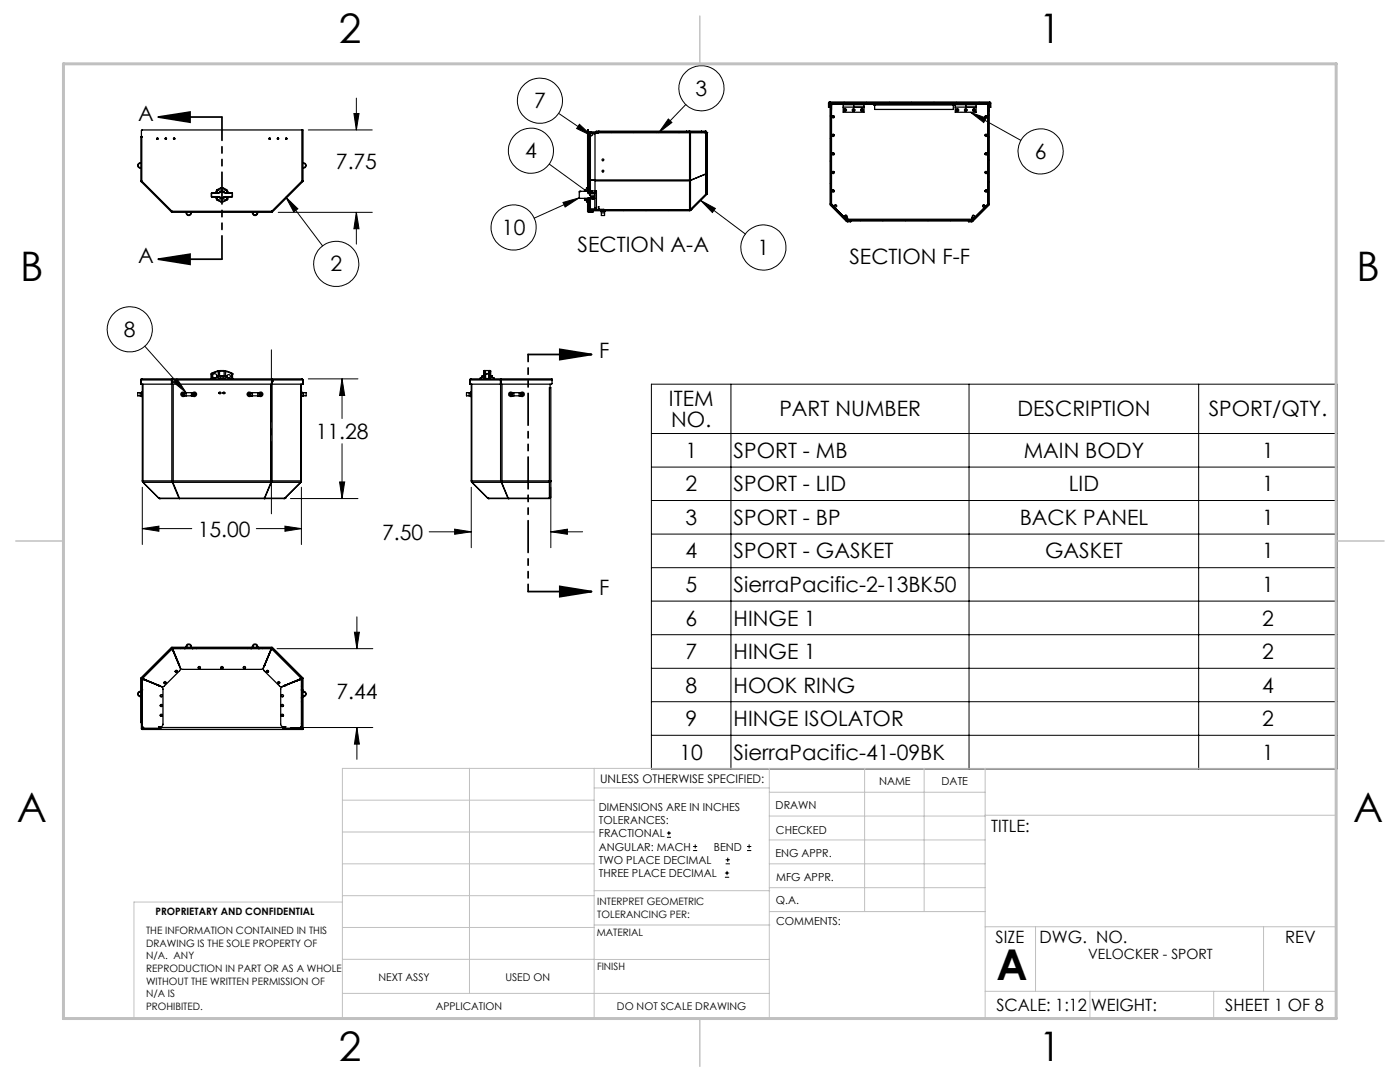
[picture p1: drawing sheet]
<svg xmlns="http://www.w3.org/2000/svg" width="279mm" height="216mm" viewBox="0 0 279 216" stroke-linecap="round" stroke-linejoin="round" font-family="sans-serif">
<g fill="none" stroke="#000" stroke-width=".2">
<path d="M71.1 19.6v6.3M57 39.3l2.4 2.4-.8 .6zM57 39.3l7.4 9.8M61.5 25.9h12.8M70.6 22.6h1l-.5 3.3zM109.6 32.7l7.9 5.8M111.5 22.6l6.6 4.5M115.6 39.5l-9 4M115.6 24.8l2.5 2.3-3-1.5zM117.4 31.1l-.1 .2M117.4 35.6l-.1 .1M117.9 39.6l-.1 .1"/>
<path d="M118.1 39.4l-.2 .2M118.4 39.1l-.3 .2M119 38.5l-.3 .3M122.2 26.3l-.2 .2M126.7 26.3l-.2 .2M131.2 26.3l-.2 .2M133.4 23.7l.7 .7-2.7 2.1zM135.7 26.3l-.2 .2M136.9 20.8l-5.5 5.7M140.2 26.3l-.2 .2M141 30l-.2 .1M141 34.5l-.2 .1"/>
<path d="M165.8 23l-.1 .2M165.8 27.6l-.1 .1M165.8 32l-.1 .2M165.8 36.5l-.1 .2M168.5 20.4l-.2 .1M173 20.4l-.2 .1M177.5 20.4l-.2 .1M182 20.4l-.2 .1M186.4 20.4l-.1 .1M190.9 20.4l-.1 .1M193.7 22.4l10 5.6M193.7 22.4l3.1 1.2-.5 .8z"/>
<path d="M195.4 20.4l-.1 .1M197.4 22.9l-.1 .1M197.4 27.3l-.1 .2M197.4 31.9l-.1 .1M197.4 36.3l-.1 .2M55.5 42.4h18.8M71.1 42.4l.5 3.2h-1zM71.1 42.4v6.3M112.4 40.4l3.2-.9-2.8 1.8zM117.4 40.1l-.2 .2M120.2 41.8l-.3 .3M124.6 41.9l-.2 .2"/>
<path d="M129 41.9l-.1 .2M133.5 41.9l-.1 .2M139.8 40l9 6.7M139.8 40l3 1.6-.6 .8zM165.9 40.9l-.1 .1M168.1 43.2l-.1 .1M171.9 43.9l-.2 .2M176.4 43.9l-.2 .2M180.8 43.9l-.1 .2M185.3 43.9l-.1 .2M189.8 43.9l-.1 .2M197.4 40.9l-3.4 3.3"/>
<path d="M28.9 69.1l8.2 9.3M34.6 76.2l.7-.6 1.8 2.8zM61.5 75.6h9.9M68.3 75.6l.5 3.3h-1zM68.3 75.6v7.9M130 76.7h136.8v76.7h-136.8zM145.9 76.7v76.7M193.4 76.7v76.7M239.2 76.7v76.7M28.4 97.2v11.5M58 99.5h13.4M60.1 97.2v11.5"/>
<path d="M67.8 96.2h1l-.5 3.3zM68.3 88.5v11M94.1 97.2v12.1M109.9 97.2v12.1M130 93.2h136.8M130 99.9h136.8M130 86.5h136.8M28.4 105.5l3.3-.5v1zM28.4 105.5h9.9M51.2 105.5h8.9M56.9 105l3.2 .5-3.2 .5zM85.7 106.1h8.4"/>
<path d="M90.7 105.6l3.4 .5-3.4 .5zM109.9 106.1l3.3-.5v1zM109.9 106.1h6.4M130 106.6h136.8M130 113.3h136.8M130 119.9h136.8M55.3 129.4h19.1M70.7 126.2h1l-.5 3.2zM71.2 123.1v6.3M130 126.6h136.8M130 133.3h136.8M57.9 145.2h16.5"/>
<path d="M71.2 145.2l.5 3.3h-1zM71.2 145.2v6.3M130 140h136.8M130 146.7h136.8M133.1 167.1h.8M133.1 166.2h.8M133.5 165.8v.9M138.3 169.7h.8M138.3 168.9h.8M138.7 168.5v.8M144.7 175h.8M144.7 174.2h.8"/>
<path d="M144.8 172.4h.9M144.8 171.6h.9M145.1 173.8v.8M145.2 171.1v.9M149.1 169.7h.8M149.1 168.9h.8M149.5 168.5v.8"/>
<circle cx="140" cy="17.6" r="4.5"/>
<circle cx="106" cy="30.1" r="4.5"/>
<circle cx="107.8" cy="20.1" r="4.5"/>
<circle cx="207.7" cy="30.2" r="4.5"/>
<circle cx="67.1" cy="52.6" r="4.5"/>
<circle cx="102.5" cy="45.4" r="4.5"/>
<circle cx="152.3" cy="49.4" r="4.5"/>
<circle cx="25.9" cy="65.7" r="4.5"/>
</g>
<path d="M31.6 23.4l6.3-1v2zM31.6 23.4h12.7M31.6 51.7l6.3-1v2zM31.6 51.7h12.7M105.4 70.7h12.7M111.7 69.7l6.4 1-6.4 1.1zM105.4 118h12.7M111.7 117l6.4 1-6.4 1.1z" fill="none" stroke="#000" stroke-width=".35"/>
<path d="M54.2 102.5v-32.7" fill="none" stroke="#000" stroke-width=".2" stroke-dasharray="15.2 1.3 1.3 1.3" stroke-dashoffset=".8"/>
<path d="M44.3 23.4v28.3" fill="none" stroke="#000" stroke-width=".35" stroke-dasharray="6.3 1.3 1.3 1.3 1.3 1.3" stroke-dashoffset="1.7"/>
<path d="M105.4 70.7v47.3" fill="none" stroke="#000" stroke-width=".35" stroke-dasharray="6.3 1.3 1.3 1.3 1.3 1.3" stroke-dashoffset="4.9"/>
<g fill="none" stroke="#c0c0c0" stroke-width=".2">
<path d="M68.3 159.7h50.3M93.7 153.3v44.9M118.6 153.3v49.9M118.6 157.2h34.9M153.5 153.3v49.9M153.5 158.1h43.1M172.5 153.3v28.6M184.4 153.3v28.6M196.6 153.3v49.9M68.3 180h-41.6v23.2h240v-49.9h-198.4v49.9M68.3 178.7h50.3M68.3 172.4h50.3"/>
<path d="M68.3 166h50.3M118.6 177.7h35M153.5 167.6h43.1M153.5 162.8h43.1M153.5 172.4h43.1M153.5 177.1h43.1M196.6 162.7h70.1M68.3 198.2h85.2M68.3 191.4l85.2 .1M68.3 185.1h50.3M118.6 184.6h35M153.6 181.9h43"/>
<path d="M196.6 197.8h70.1M196.6 184.9h70.1M206.7 184.9v12.9M217.5 197.8v5.4M242.2 197.8v5.4M252.2 184.9v12.9"/>
</g>
<path d="M139.7 3.2v9.5M3.1 107.9h9.6M266.7 107.9h9.5M139.7 203.2v9.6" fill="none" stroke="#c0c0c0" stroke-width=".3"/>
<path d="M12.7 12.7h254v190.5h-254z" fill="none" stroke="#c0c0c0" stroke-width=".6"/>
<g fill="#000">
<path d="M31.6 23.4l6.3-1v2zM31.6 51.7l6.3-1v2zM111.7 69.7l6.4 1-6.4 1.1zM111.7 117l6.4 1-6.4 1.1z"/>
<path d="M34.6 76.2l.7-.6 1.8 2.8zM57 39.3l2.4 2.4-.8 .6zM112.4 40.4l3.2-.9-2.8 1.8zM115.6 24.8l2.5 2.3-3-1.5zM133.4 23.7l.7 .7-2.7 2.1zM139.8 40l3 1.6-.6 .8zM117.2 38.2v.1a.34 .34 0 0 0 .1 .4 .34 .34 0 0 0 .5 0l-.3-.2 .3 .2a.35 .35 0 0 0-.1-.5 .35 .35 0 0 0-.5 0zM193.7 22.4l3.1 1.2-.5 .8z"/>
<path d="M67.8 96.2h1l-.5 3.3zM68.3 75.6l.5 3.3h-1zM56.9 105l3.2 .5-3.2 .5zM28.4 105.5l3.3-.5v1zM71.1 42.4l.5 3.2h-1zM70.6 22.6h1l-.5 3.3zM90.7 105.6l3.4 .5-3.4 .5zM109.9 106.1l3.3-.5v1zM71.2 145.2l.5 3.3h-1zM70.7 126.2h1l-.5 3.2z"/>
</g>
<g fill="none" stroke="#000" stroke-width=".25">
<path d="M28.1 32.6a.43 .43 0 0 0-.5 .4 .43 .43 0 0 0 .5 .4M28.1 32.5a.54 .54 0 0 0-.6 .5 .54 .54 0 0 0 .6 .5M28.1 36.1h.2M28.1 36.1h.1M28.2 36.2l6 6.1M28.3 36.2h-.1M28.3 36.1l-.1 .1M28.3 27.2v8.9M28.3 36.1l6 6.1M42.2 39.2l.1 .1M42.2 38.6v.6M42.2 39.2h.1"/>
<path d="M42.2 38.6h.1M42.3 38.6h-.1M42.3 38.6h1.2M42.3 39.2h1.2M42.3 39.2v.1M42.3 38.5h1.3M42.3 39.3h1.3M42.3 38.5l-.1 .1M42.3 38.5v.1M43 39.3l.3 .5M43.3 39.6l.3 .3M43.3 38v.2"/>
<path d="M43.3 39.8h.1M43.3 39.8l.1 .1M43.3 39.6v.2M43.3 38l-.3 .5M43.3 38.2v.3M43.3 39.3v.3M43.4 37.9l-.1 .1M43.4 37.9h.2M43.4 39.9h.2M43.4 39.9l.6 .4M43.5 39.2l.4 .1M43.5 39.2l.1 .1"/>
<path d="M43.6 39.3l.2 .1M43.6 38.5l-.1 .1M43.6 37.9l-.3 .3M43.6 39.9h1.4M43.6 37.9h1.4M43.8 39.4h.1M43.8 38.3a.68 .68 0 0 1 .9 0M43.8 38.3l-.2 .2M43.8 39.4l.5 .2 .4-.2M43.8 38.3l.1 .1M43.9 38.4l.4-.1 .4 .1M43.9 38.4l-.4 .2"/>
<path d="M43.9 39.3l.4 .2 .4-.2M43.9 39.3l-.1 .1M44 37.5l-.6 .4M44 37.5h.5M44.5 37.5l.7 .4M44.7 38.4l.3 .2M44.7 39.3v.1M44.7 38.3l.3 .2M44.7 38.3v.1M44.8 38.3a.73 .73 0 0 0-1 .1M44.8 39.4l-.5 .2-.3-.1M45 37.9l.3 .3"/>
<path d="M45 37.9h.2M45 39.9h.2M45 38.6h1.3M45 39.2h1.3M45 39.2l-.3 .1M45 39.3l-.3 .1M45 39.3h1.2M45 38.5h1.2M45 38.5v.1M45 39.2v.1M45.2 37.9h.1M45.2 37.9l.1 .1"/>
<path d="M45.2 39.9h.1M45.2 39.9l-.7 .4M45.3 39.6l-.3 .3M45.3 38v.2M45.3 39.8h.1M45.3 39.8l-.1 .1M45.3 39.6v.2M45.3 38l.3 .5M45.3 38.2v.3M45.3 39.3v.3M45.6 39.3l-.3 .5M46.2 38.5l.2 .1"/>
<path d="M46.2 38.5l.1 .1M46.3 38.6h.1M46.3 39.2l-.1 .1M46.3 38.6v.6M46.3 39.2h.1M46.4 39.2l-.2 .1M46.4 38.6v.6M46.4 38.6h-.1M60.3 25.9h-32l-.1 1.3 .2 .1h-.3v8.8M60.3 25.9h.2v10.2M60.3 36.1h.2M60.3 36.1l.1 .1"/>
<path d="M60.3 25.9v10.2M60.3 36.1l-6.1 6.1M60.3 36.2h.1M60.4 36.2l-6 6.1M60.5 32.5a.54 .54 0 0 1 .6 .5 .54 .54 0 0 1-.6 .5M60.5 32.6a.43 .43 0 0 1 .5 .4 .43 .43 0 0 1-.5 .4M115.6 38.3h.1M115.6 38.3v1.2h2M115.7 38.2h.1M115.7 38.2l-.1 .1M115.7 38.2h2.4v.3M116.7 39.6v.3l.3 .1 .1 .3"/>
<path d="M116.7 38.2h.1M117.1 37.5l-.1 .3-.3 .1v.3M117.1 37.5h.2M117.1 37.5h.1M117.2 39.8h.1M117.2 38h.2M117.2 38h.1M117.3 39.8h.1M117.3 39.7h.1M117.4 38.1v-12.2h-.1v12.2h1.7v3.4h-.3v-2.2h-.7v.3h-.1M117.4 27.1h.2v11M117.4 38.2l.2 .1"/>
<path d="M117.4 39.7v2.5M117.4 29.2h.2M117.4 35.7h.2M117.4 27.1h.3M117.4 38.2v.1M117.4 39.5h.1M117.6 39.5h.1M117.6 38.2v.1M117.6 39.5v.1M117.6 39.6h.1M117.6 39.7v2.5h-.2M117.6 36.1h.1"/>
<path d="M117.6 36.2h.1M117.7 26.5h.1M117.7 39.7v2.2l.1-.2h.9M117.7 28.1v7.8h.1M117.7 26.6h.1M117.7 38.2v.1M117.7 39.5h.1M117.7 26.6l-.1 1.7M117.7 39.5v.1M117.7 39.5h.2M117.7 38.3h.2M117.8 38.7v.4"/>
<path d="M117.8 26.3h22.9l.3 .3M117.8 26.3h-.1v.4M117.8 36l-.1 .1v2M117.8 35.9v.1M117.8 26.3h.1M117.8 38.7h.9v.4h-.9M117.8 38.7l-.1 .2 .1 .2M117.8 36h.9v2.1M117.8 35.9h19.8M117.8 27.1v8.8M117.8 36v2.1M117.8 39.7v2.1"/>
<path d="M117.9 26.5h22.9v11.6M117.9 26.5h.1M117.9 26.3a.18 .18 0 0 0-.2 .2 .18 .18 0 0 0 .2 .2h.8M117.9 39.5h.1M117.9 38.2v.1M117.9 39.5v.1M118 38.2h.1M118 38.5h.1M118 38.2v.3M118 38.5h.7M118 39.5h.1M118.1 38.2v.3"/>
<path d="M118.1 38.5h.1M118.1 39.3v.2M118.1 39.3h.1M118.1 39.3v.3h-1.4M118.3 39.7h.1M118.3 26.7a.31 .31 0 0 1-.1 .3 .31 .31 0 0 1-.4 .1v1h-.1M118.3 26.5h.1M118.5 39.3h.1M118.5 39.3v.4h-1.2v2.5l.2 .2h.8v-.3M118.5 39.6h.2M118.7 38.5h.1M118.7 38.1h.1"/>
<path d="M118.7 26.5v9.4M118.7 36.1h18.9M119.3 26.5v.1h-.6M119.5 26.2h-.5v.1M119.5 26.2v.1M119.5 26.2h17.6M137.1 26.2h.4M137.1 26.2v.1M137.5 26.2h.2M137.5 26.2v.1M137.6 35.9v.2M137.6 35.9h.2"/>
<path d="M137.6 26.5v9.4M137.6 36.1v5.7M137.7 26.2h2.3M137.7 26.2v.1M137.8 36l-.2 .1M137.8 26.5v9.4M137.8 36v5.8M137.8 35.9h.2M140 26.2h.8M140 26.2v.1M140.8 26.2l.1 .1M140.8 26.2h.1"/>
<path d="M140.8 26.3v.1M140.8 38.1v.4M140.8 38.1h.2M140.8 38.5l.2 .1M140.8 38.5h.3M140.8 34.7l-3 1.3M140.9 26.2l.1 .3M140.9 26.3v.2M140.9 26.2v.1M140.9 26.5h.2v.5M140.9 26.5h.1M140.9 38.7l-2.9 3"/>
<path d="M141 38.7l-3.4 3.2M141 38.7h.1M141 26.5v.1M141 26.5h.1M141 38.6v.1M141 38.1v.5M141 34.5h.1M141 38.1h.1M141 26.6v11.5M141 37.9h.1M141 37.6h.1M141 34.6h.1"/>
<path d="M141 34h.1M141 27h.1M141.1 38.1v.4M141.1 38.5v.2l-3.4 3.4h-19.9l-.1-.2 .1-.1M141.1 37.6v.3M141.1 34.5v.1M141.1 34v.5M141.1 27v7M141.1 34.6v3M141.1 37.9v.2M165.5 20.4h.1M165.6 20.5l-.1 .9h-.2v-.9l.2-.1h32.1l.1 .2v.8h-.1l-.1-.9"/>
<path d="M165.6 20.5h31.9M165.6 20.5v.2h31.9v-.2M165.7 20.9v-.1l.2 .1M165.8 20.8h-.1v20.1l3.2 3.3h.3M165.8 20.9h.1M165.8 22.1h.1M165.8 21.8h.1M165.8 20.9v19.8M165.9 22.1v18.6M165.9 22.1h.1M165.9 20.9v19.8l3.2 3.2 .1-.4v.2M165.9 20.9l.1-.1h8.4l.2 .2"/>
<path d="M166.1 38.1a.21 .21 0 0 1 .2-.2 .21 .21 0 0 1 .2 .2M166.1 34.4a.21 .21 0 0 1 .2-.2 .21 .21 0 0 1 .2 .2M166.1 30.7a.21 .21 0 0 1 .2-.2 .21 .21 0 0 1 .2 .2M166.1 27a.21 .21 0 0 1 .2-.2 .21 .21 0 0 1 .2 .2M166.1 23.3a.21 .21 0 0 1 .2-.2 .21 .21 0 0 1 .2 .2M166.6 20.5v.2M168.3 20.9v.5M168.3 21.4v1h4.1v-1h-2M168.3 20.7v.2M168.3 20.9h4.1M170.4 20.9v.5zM172.4 20.9v.5h-4.1"/>
<path d="M172.4 20.7v.2M174.6 21v-.2h15.7v.2M174.6 21v.8h15.7v-.8M174.6 21h15.7M190.6 20.9v.5M190.6 21.4v1h4.2v-1h-2.1M190.6 20.7v.2M190.6 20.9h4.2M192.7 20.9v.5zM194.8 20.9v.5h-4.2M194.8 20.7v.2M196.5 20.5v.2"/>
<path d="M196.6 27a.21 .21 0 0 1 .2-.2 .21 .21 0 0 1 .2 .2M196.6 30.7a.21 .21 0 0 1 .2-.2 .21 .21 0 0 1 .2 .2M196.6 34.4a.21 .21 0 0 1 .2-.2 .21 .21 0 0 1 .2 .2M196.6 23.3a.21 .21 0 0 1 .2-.2 .21 .21 0 0 1 .2 .2M196.6 38.1a.21 .21 0 0 1 .2-.2 .21 .21 0 0 1 .2 .2M197.1 20.9l-.1-.1h-6.6l-.1 .2M197.1 20.9l.1-.1 .2 .1M197.1 22.1h.2M197.1 22.1h.1M197.1 21.8h.2M197.1 20.9v19.8M197.3 20.9h.1"/>
<path d="M197.3 20.8h.1v20l-3.3 3.4h-.3M197.3 20.9v19.8M34.3 42.2l-.1 .1M34.3 42.2v.2M34.3 42.2h19.9M34.3 42.4h20M37.1 42.4a.55 .55 0 0 0 .6 .6 .55 .55 0 0 0 .5-.6M37.2 42.4h.1a.43 .43 0 0 0 .4 .5 .43 .43 0 0 0 .4-.5M44 40.3h.5M50.3 42.4a.55 .55 0 0 0 .6 .6 .55 .55 0 0 0 .5-.6M50.4 42.4h.1a.43 .43 0 0 0 .4 .5 .43 .43 0 0 0 .4-.5M54.2 42.2l.2 .1"/>
<path d="M54.2 42.2l.1 .2M54.4 42.3l-.1-.1v.2M117.1 40.3h.1M117.1 40.3h.2M117.4 42.2h.1M117.4 41.1h.2M117.5 42.2h.8M117.5 42.2h.1M117.8 41.9h.1M117.8 41.8h.9M117.8 41.9h19.8M118.7 41.5v.4"/>
<path d="M118.7 41.8h.8M119.6 41.9l-.2-.1v-.6h.1l.1 .6h.9v.1M119.9 42.1v.1h.9v-.1M120 42.2v.3M120 42.5v.5h.7v-.5M120 42.5h.7M120.5 41.8h17.1M120.7 42.2v.3M137.6 41.8v.1M137.8 41.8h-.2M137.8 41.8h.1M138 41.7h.1"/>
<path d="M138 41.7l-.2 .1M165.8 40.7l.1 .2M165.8 40.7h.1M165.9 40.9l3.2 3.2M165.9 40.7h.1M166 40.8l-.1 .1M166 40.8h.1M166 40.8l3.1 3.2M166.5 41.1a.21 .21 0 0 1 .3-.2 .21 .21 0 0 1 .2 .2M168.6 43.2a.21 .21 0 0 1 .2-.2 .21 .21 0 0 1 .2 .2M169.1 44h-.1M169.1 44.1h.6"/>
<path d="M169.1 43.9v.2M169.1 43.9h.1M169.2 43.7v.2M169.2 43.7h24.7M169.2 43.9l-.1 .1M169.2 43.9h.5M169.2 44.2h.5M169.2 43.9v.3M169.7 44.1h24.3M169.7 43.9v.2M169.7 43.9h23.7M169.7 44.1v.1"/>
<path d="M169.8 44.1l-.1 .1M193.3 44.1l.1 .1M193.4 43.9h.4M193.4 44.2h.4M193.4 43.9v.3M193.8 43.9h.2M193.8 43.9v.3M193.9 43.7v.2M193.9 43.9h.1M194 43.9v.2M194.1 43.2a.21 .21 0 0 1 .2-.2 .21 .21 0 0 1 .2 .2M196.1 41.1a.21 .21 0 0 1 .2-.2 .21 .21 0 0 1 .2 .2"/>
<path d="M197.1 40.8l.1 .1M197.1 40.8l-3.1 3.2h.1M197.1 40.8h.1M197.1 40.7l-3.1 3.2-.1-.4v.2M197.1 40.7h.2M197.1 40.7h.1M197.2 40.9l-3.2 3.2M197.3 40.7l-.1 .2M28 79h.3M28 78.4h.3M28 78.4h-.5v.6h.5M28 78.4v.6"/>
<path d="M28.1 75.8h32.4M28.1 75.8v.9h32.4v-.9M28.2 75.7l.1-.1-.1 .2zM28.4 78.2h-.1v.9h.1M28.4 76.7v19.3M28.5 76.7v19.3M34.2 76.7l.1-1.1v1.1M34.3 76h.1M34.3 76.2h.1M34.3 75.7v20.3M34.6 76.7v19.3M36.8 78.4h.3"/>
<path d="M36.8 78.4a.45 .45 0 0 0-.6 0 .45 .45 0 0 0 0 .6 .45 .45 0 0 0 .6 0M36.8 78.4v.6M37.1 78.4h1.1M37.1 79h1.1M37.1 79h-.3M37.1 78.4v.6M38.2 78.4h.3M38.2 79h.3M38.2 78.4v.6M38.5 78.4h.1M38.5 78.4a.45 .45 0 0 1 .6 0 .45 .45 0 0 1 0 .6 .45 .45 0 0 1-.6 0zM42.2 74.6h.1"/>
<path d="M42.2 74.6v.9M42.2 75.5h.1M42.2 74.5h.1M42.2 74.5v.1M42.3 74.5v.1M42.3 74.6h-.1M42.3 74.6v.9M42.9 75.5v.1M42.9 75.4v.1h-.6M43.3 75.1l-.4 .3M43.3 75.1h.1M43.3 75v.1"/>
<path d="M43.3 75h.3l-.2 .1M43.3 75a.43 .43 0 0 0-.5-.4 .43 .43 0 0 0-.4 .5 .43 .43 0 0 0 .5 .3M43.3 75h2M43.4 75.1a1.62 1.62 0 0 0 1.8 0M43.4 75.1h.1M43.4 75.1h1.8M43.5 74l-1.2 .5M43.5 74l.1 .1M43.6 74.1l-1.3 .5M43.7 78.3v.2M43.8 74h.9M43.8 74v1h-.2v-.9"/>
<path d="M43.8 74l-.2 .1M43.9 73.9h.8M43.9 73.9l-.4 .1M43.9 73.9l-.1 .1M44 78.3v.2M44.5 78.3v.2M44.7 73.9l.3 .1M44.7 73.9v.1M44.7 74l1.5 .6M44.7 74v1h.3M44.8 78.3v.2M45 75l.2 .1"/>
<path d="M45 75h.3M45 74l1.3 .5M45 74v1M45.2 75.1h.1M45.3 75.1l.3 .3M45.3 75v.1M45.3 75a.35 .35 0 0 1 .4-.3 .35 .35 0 0 1 .3 .4 .35 .35 0 0 1-.4 .3M45.6 75.4v.1h.6M45.6 75.5v.1M46.2 74.6h.2M46.2 75.5h.2M46.2 74.6v.9"/>
<path d="M46.3 74.5h.1M46.3 74.5l-.1 .1M46.3 74.5l.1 .1M46.4 74.6h.1M46.4 75.5h.1M46.4 74.6v.9M50.1 78.4h.3M50.1 78.4a.45 .45 0 0 0-.7 0 .45 .45 0 0 0 0 .6 .45 .45 0 0 0 .7 0M50.1 78.4v.6M50.4 78.4h1M50.4 79h1M50.4 79h-.3"/>
<path d="M50.4 78.4v.6M51.4 78.4h.3M51.4 79h.3M51.4 78.4v.6M51.7 78.4h.1M51.7 78.4a.45 .45 0 0 1 .6 0 .45 .45 0 0 1 0 .6 .45 .45 0 0 1-.6 0zM54 76.7v19.3M54.2 75.7l.1 .1M54.3 76h.1M54.3 75.8l-.1-.2 .2 .1v1M54.3 76.2h.1M54.3 75.8v.9"/>
<path d="M54.3 76.7v19.3M60 76.7v19.3M60.1 78.2h.2v.9h-.2M60.1 76.7v19.3M60.3 78.4h.3M60.3 79h.3M60.3 75.6l.1 .2v.9M60.3 75.6l.2 .2M60.3 75.6h-32.1M60.6 78.4h.5v.6h-.5M60.6 78.4v.6M93.6 78.4h.3"/>
<path d="M93.6 79h.3M93.6 78.4h-.5v.6h.5M93.6 78.4v.6M93.7 75.8v.9h16.4l.1-.9M93.7 75.8h16.5M93.9 75.6h16.3v.2M93.9 75.6l-.1 .1v1M93.9 75.6l-.2 .2M94.1 78.2h-.2v.9h.2M94.1 76.7v19.3M94.2 76.7v19.3M95.8 75.4h.1"/>
<path d="M95.8 75.4v.2M96.2 75.1l-.4 .3M96.2 75.1h.1M96.3 75.1l.5 .3M96.3 75.1h.1M96.3 75.1h.5M96.5 75h-.3v.1M96.5 75l-.2 .1M96.5 74h.2M96.5 74v1M96.6 73.9l-.1 .1M96.6 73.9h.2"/>
<path d="M96.6 73.9h1.2M96.7 74l.1 .1M96.7 74v1h.1h-.3M96.8 74.6h.7M96.8 74.6v.9h.1M96.8 73.9l.1 .1M96.8 74.1v.5M96.8 73.9l-.1 .1M96.9 74.5h.1M96.9 74v.5M96.9 74.5l-.1 .1M96.9 74l-.1 .1"/>
<path d="M96.9 74.5h.6M96.9 75.5h.6M96.9 74.5v1M97.5 74.5h.1M97.5 74.5v.1M97.5 74v.5M97.5 74.6v.9M97.5 74.5l.1 .1M97.5 74l.1 .1M97.6 74.6h-.1M97.6 74.6v.9h-.1M97.6 74.1v.5"/>
<path d="M97.6 75.1h.5M97.7 73.9h.1M97.7 73.9l-.2 .1M97.7 73.9l.1 .1M97.8 74l-.2 .1M97.8 74v1h-.2h.3M97.8 74h.1M97.8 73.9l.1 .1M97.9 75l.2 .1M97.9 75h.3v.1M97.9 74v1M98.1 75.1h.1"/>
<path d="M98.1 75.1l-.5 .3M98.2 75.1l.4 .3M98.6 75.4h.1M98.6 75.4v.2M99.9 76h.1M99.9 76.2h.1M100 76.7v-1.1l-.1 .1v20.3M100 75.7l-.1 1M100.2 76.7v19.3M102.2 78.4h.4M102.2 78.4a.44 .44 0 0 0-.6 0 .44 .44 0 0 0 0 .6 .44 .44 0 0 0 .6 0M102.2 78.4v.6"/>
<path d="M102.6 78.4h1M102.6 79h1M102.6 79h-.4M102.6 78.4v.6M103.6 78.4h.3M103.6 79h.3M103.6 78.4v.6M103.9 78.4a.44 .44 0 0 1 .6 0 .44 .44 0 0 1 0 .6 .44 .44 0 0 1-.6 0M103.9 78.4v.6M109.8 77.4h.1v21.8l-.3 .2M109.8 77.4h-.2v18.6M109.8 76.7v.7"/>
<path d="M28.4 96h.1M28.4 96l.1 .2M28.5 96l.1 .2M28.5 96h5.8M28.5 96.2l.2 .2M28.6 96.2h-.1M28.6 96.2h5.8M28.6 96.2l.1 .2M28.7 96.4l3 3M31.7 99.4h.1M31.7 99.4l.2 .1M31.7 99.4h4"/>
<path d="M31.9 99.5h.1M31.9 99.5h24.8M34.3 96h.3M34.3 96l.1 .2M34.4 96v.2M34.4 96.2l.1 .2M34.4 96.2h.1M34.4 96.2l.1 .1M34.5 96.4l1.2 3M34.5 96.3v.1M34.5 96.3l.1 .1M34.6 96v.2"/>
<path d="M34.6 96.2h19.4M34.6 96h19.4M34.6 96.4l1.2 3.1M34.6 96.2v.2M35.7 99.4l.1 .1M35.7 99.4h.1M35.8 99.3l-.1 .1M52.7 99.5h.1M52.7 99.4v.1M52.8 99.4l-.1 .1M52.8 99.4l-17 .1M52.8 99.3v.1"/>
<path d="M52.8 99.4h4.1M52.8 99.4h.1M54 96v.2M54 96h.3M54 96.2l-1.2 3.2M54.1 96.4l-1.3 3M54.2 96.2h.1M54.2 96.2l-.1 .2M54.2 96v.2M54.2 96.2h5.8M54.3 96l-.1 .2M54.3 96h5.7"/>
<path d="M56.7 99.5h.1M56.9 99.4l-.2 .1M56.9 99.4h.1M59.9 96.4h.1M60 96.2l-3.1 3.2M60 96.2h.1M60 96v.2M60 96h.1M60.1 96l-.1 .2M94.1 96h.1M94.1 96l.1 .2M94.2 96l.1 .2"/>
<path d="M94.2 96h5.7M94.2 96.2l3.1 3.2M94.2 96.2h.1M94.3 96.2h5.7M94.3 96.2l.1 .2M94.3 96.4h.1M97.3 99.4l.2 .1M97.3 99.4h4.1M97.3 99.4h.1M97.5 99.5h.1M99.9 96h.3M99.9 96l.1 .2"/>
<path d="M100 96l.1 .2M100 96.2l.1 .2M100.1 96.2h-.1M100.1 96.2v.2M100.1 96.4l1.3 3M100.2 96v.2M100.2 96.2h9.4M100.2 96h9.4M100.2 96.2l1.2 3.2M101.4 99.4l.1 .1M101.4 99.4h.1M101.4 99.3v.1"/>
<path d="M101.4 99.4h8.2M101.5 99.5h.1M101.5 99.4v.1M109.6 96h.3M109.6 96v.2M109.6 99.4h.1M109.6 99.4l-12.1 .1M109.6 96.2v3.2M109.6 96.1h.2M109.8 96v.1M109.8 96.1l-.2 .1M109.8 96.1l.1 .1h-.3"/>
<path d="M109.8 96.1h.1M109.8 96h.1M28.1 139v5.2h.1M28.1 138v.9M28.2 139.1v5.1M28.2 135.4h.1M28.2 135.4h-.1v2.5M28.2 135.4v2.4M28.2 138v1M28.3 135.3v.1M28.3 139.3v.8h.1M28.3 137.7h.1"/>
<path d="M28.3 137.7l-.1 .2a.61 .61 0 0 0-.7 .6 .61 .61 0 0 0 .7 .6l.1 .2M28.3 137.7h.1l-.2 .3a.5 .5 0 0 0-.6 .5 .5 .5 0 0 0 .6 .5l.2 .2-.1 .1M28.3 135.4v2.3M28.3 137.9v1.1M28.3 139.3v5.1h.1M28.4 136.9h-.1v.8M28.4 135.6h.1M28.4 135.6v9.6M28.5 135.3l.1 .1M28.5 135.3l-.1 .3M28.5 135.6l3.2 1.2M28.6 135.4l-.1 .2"/>
<path d="M28.6 135.4l.2 .2M28.7 135.6l3 1.2M28.7 135.5l3 1.3M29.4 135.8h.1M31.7 136.8l.2 .1M31.7 136.7h.1M31.7 136.7l.2 .1M31.9 136.9l.3 .1M31.9 136.8v.1M32 138.8a.21 .21 0 0 0 .2 .2 .21 .21 0 0 0 .2-.2M32.2 137l.3 .3v7.2a.52 .52 0 0 1-.6 .5M32.7 136.2a.21 .21 0 0 0 .2 .2 .21 .21 0 0 0 .3-.2"/>
<path d="M34.3 129.3h.1M34.3 129.5l.1 .1M34.3 129.3l-6 6M34.3 129.3l-.1-.1-6 6.1h.1M34.3 129.5l-5.8 5.8M34.3 129.3h1.8M34.3 129.3l-6 6.1M34.3 129.3h2.7M34.4 129.6l1.4 3.2M34.5 129.8l1.2 3M34.6 129.4v.4l1.2 3M34.6 129.4l-.3 .1"/>
<path d="M34.6 129.6h-.2M34.6 129.7l1.2 3.1M34.6 129.4h19.4M34.8 130.4h.1M35 133.9a.23 .23 0 0 0 .2 .3 .23 .23 0 0 0 .2-.3M35.7 132.8l.1 .1M35.7 132.8h.1M35.8 132.8v.1M35.8 132.7v.2M35.8 132.9l.2 .3M35.9 133.2v.6l-3.2 3.1-.5 .1M36 133.2l.3 .4h15.9l.4-.4"/>
<path d="M36.1 129.3h.8M36.1 129.3v.1M36.9 129.3l.2-.1a.61 .61 0 0 1 .6-.7 .61 .61 0 0 1 .6 .7l.2 .1M36.9 129.3v.1l.3-.1a.5 .5 0 0 1 .5-.7 .5 .5 0 0 1 .4 .7l.3 .1 .1-.1M37.1 129.2h-2.8v.1M37.1 129.3h1.1M37.2 129.3h1M37.2 129.2h.9M38.2 129.2h12.1M38.3 129.3h11.9M38.5 129.3h.1M38.5 129.3h.7"/>
<path d="M39.2 129.3v.1M39.2 129.3h10.1M39.6 133.2a.21 .21 0 0 0 .2 .2 .21 .21 0 0 0 .2-.2M44.1 133.2a.21 .21 0 0 0 .2 .2 .21 .21 0 0 0 .2-.2M44.2 133.4h.1M48.6 133.2a.21 .21 0 0 0 .2 .2 .21 .21 0 0 0 .2-.2M49.3 129.3h.8M49.3 129.3v.1M50.1 129.3l.1 .1 .2-.1a.5 .5 0 0 1 .5-.7 .5 .5 0 0 1 .5 .7l.2 .1 .1-.1M50.1 129.3l.2-.1a.61 .61 0 0 1 .6-.7 .61 .61 0 0 1 .6 .7l.2 .1M50.3 129.3h1.2M50.4 129.3h1"/>
<path d="M50.4 129.2h.9M51.4 129.2h2.9v.1M51.5 129.3h2.8M51.7 129.3h.1M51.7 129.3h.8M52.5 129.3v.1M52.5 129.3h1.7M52.6 133.2l.1 .6 3.1 3.1 .5 .1M52.7 132.9l-.1 .3M52.8 132.8l-.1 .1M52.8 132.7l-.1 .2M52.8 132.8h.1"/>
<path d="M53.2 133.9a.21 .21 0 0 0 .2 .3 .21 .21 0 0 0 .2-.3M53.8 130.4h.1M54 129.4v.4M54 129.6h.2M54 129.4l.3 .1M54 129.7l-1.2 3.1M54 129.8l-1.2 3M54.1 129.8l-1.3 3M54.1 129.8h-.1M54.2 129.3l6.1 6.1M54.3 129.3h-.1M54.3 129.3l6 6"/>
<path d="M54.3 129.3l.1-.1 6 6.1h-.1M54.3 129.5l-.2 .3M54.3 129.5l5.7 5.8M55.4 136.2a.21 .21 0 0 0 .2 .2 .21 .21 0 0 0 .2-.2M56.2 138.8a.21 .21 0 0 0 .2 .2 .21 .21 0 0 0 .2-.2M56.3 137l-.3 .4v7.1a.52 .52 0 0 0 .7 .5M56.7 136.8v.1M56.7 136.8l-.4 .2M56.8 136.8h-.1M56.8 136.8h.1M56.9 136.7l-.2 .1M56.9 136.7h.1"/>
<path d="M56.9 136.7l-.1 .1M56.9 136.8l-.2 .1M56.9 136.8h.1M59.2 135.8h.1M59.8 135.5l-2.9 1.2M59.8 135.5l-3 1.3M59.9 135.6l-3 1.2M59.9 135.4l.1 .2M60 135.6h.1M60 135.3l-.2 .2M60 135.3l.1 .3M60 135.6l-3.2 1.2"/>
<path d="M60.1 136.9h.2v.8M60.1 135.6v9.6M60.3 139.3v.8h-.2M60.3 137.7h.1M60.3 137.7a.26 .26 0 0 0 0 .3 .26 .26 0 0 0 .3 0 .47 .47 0 0 1 .4 .6 .47 .47 0 0 1-.6 .4l-.2 .1 .1 .2M60.3 137.7l.1 .2a.61 .61 0 0 1 .7 .6 .61 .61 0 0 1-.7 .6l-.1 .2M60.3 135.4h.1M60.3 135.4v2.3M60.3 137.9v1.1M60.3 139.3v5.1h-.2M60.3 139.1v6.5M60.3 135.3v.1"/>
<path d="M60.3 135.4h.2v2.5M60.3 135.4v2.4M60.3 138v1M60.5 139v6.6h-.2M60.5 138v.9M28.2 144.2h.1M28.3 144.3l-.1 1.2 .1 .1h32M31.6 145h.3M31.6 145.1l.3 .2M31.6 145v.1M31.7 145.1l.2 .1M31.7 145v.1"/>
<path d="M31.8 145v.2M31.9 145.2h24.9v-.1v.1M31.9 145v.2M32 142.7a.21 .21 0 0 0 .2 .2 .21 .21 0 0 0 .2-.2M32 140.8a.21 .21 0 0 0 .2 .2 .21 .21 0 0 0 .2-.2M32.1 145.2v.1h-3.5l-.2-.2 .3 .2M56.2 140.8a.21 .21 0 0 0 .2 .2 .21 .21 0 0 0 .2-.2M56.2 142.7a.21 .21 0 0 0 .2 .2 .21 .21 0 0 0 .2-.2M56.5 145.2v.1h3.5l.1-.2-.2 .2M56.7 145v.2M56.7 145h.2M56.9 145h.1"/>
<path d="M56.9 145.1l-.2 .2"/>
<circle cx="31.4" cy="27.7" r=".13"/>
<circle cx="33.1" cy="27.7" r=".14"/>
<circle cx="33.1" cy="27.7" r=".13"/>
<circle cx="34.8" cy="27.7" r=".14"/>
<circle cx="34.8" cy="27.7" r=".13"/>
<circle cx="53.8" cy="27.7" r=".14"/>
<circle cx="53.8" cy="27.7" r=".13"/>
<circle cx="55.5" cy="27.7" r=".14"/>
<circle cx="55.5" cy="27.7" r=".13"/>
<circle cx="57.1" cy="27.7" r=".14"/>
<circle cx="57.1" cy="27.7" r=".13"/>
<circle cx="117.5" cy="38.2" r=".07"/>
<circle cx="117.5" cy="39.5" r=".08"/>
<circle cx="117.8" cy="39.5" r=".08"/>
<circle cx="117.8" cy="38.2" r=".08"/>
<circle cx="120.3" cy="34.1" r=".18"/>
<circle cx="120.3" cy="31.9" r=".18"/>
<circle cx="166.3" cy="23.3" r=".22"/>
<circle cx="166.3" cy="27" r=".22"/>
<circle cx="166.3" cy="30.7" r=".22"/>
<circle cx="166.3" cy="38.1" r=".22"/>
<circle cx="166.3" cy="34.4" r=".22"/>
<circle cx="168.7" cy="22" r=".14"/>
<circle cx="168.7" cy="21.9" r=".28"/>
<circle cx="168.7" cy="22" r=".13"/>
<circle cx="170.3" cy="22" r=".13"/>
<circle cx="170.3" cy="21.9" r=".26"/>
<circle cx="172" cy="21.9" r=".26"/>
<circle cx="172" cy="22" r=".14"/>
<circle cx="191" cy="21.9" r=".26"/>
<circle cx="191.1" cy="22" r=".14"/>
<circle cx="192.7" cy="22" r=".14"/>
<circle cx="192.7" cy="21.9" r=".28"/>
<circle cx="194.4" cy="22" r=".14"/>
<circle cx="194.4" cy="21.9" r=".28"/>
<circle cx="194.4" cy="22" r=".13"/>
<circle cx="196.8" cy="23.3" r=".22"/>
<circle cx="196.8" cy="30.7" r=".22"/>
<circle cx="196.8" cy="27" r=".22"/>
<circle cx="196.8" cy="38.1" r=".22"/>
<circle cx="196.8" cy="34.4" r=".22"/>
<circle cx="166.7" cy="41.1" r=".2"/>
<circle cx="168.8" cy="43.2" r=".22"/>
<circle cx="194.3" cy="43.2" r=".21"/>
<circle cx="196.3" cy="41.1" r=".21"/>
<circle cx="36.5" cy="78.7" r=".2"/>
<circle cx="36.6" cy="78.7" r=".18"/>
<circle cx="38.8" cy="78.7" r=".19"/>
<circle cx="38.8" cy="78.7" r=".2"/>
<circle cx="43.9" cy="78.4" r=".18"/>
<circle cx="44.7" cy="78.4" r=".18"/>
<circle cx="49.8" cy="78.7" r=".19"/>
<circle cx="49.8" cy="78.7" r=".2"/>
<circle cx="52" cy="78.7" r=".21"/>
<circle cx="52" cy="78.7" r=".19"/>
<circle cx="101.9" cy="78.7" r=".18"/>
<circle cx="102" cy="78.7" r=".2"/>
<circle cx="104.2" cy="78.7" r=".19"/>
<circle cx="104.2" cy="78.7" r=".2"/>
<circle cx="32.2" cy="138.8" r=".21"/>
<circle cx="32.9" cy="136.2" r=".21"/>
<circle cx="35.2" cy="134" r=".22"/>
<circle cx="39.8" cy="133.2" r=".21"/>
<circle cx="44.3" cy="133.2" r=".22"/>
<circle cx="48.8" cy="133.2" r=".21"/>
<circle cx="53.4" cy="134" r=".21"/>
<circle cx="55.6" cy="136.2" r=".21"/>
<circle cx="56.4" cy="138.8" r=".21"/>
<circle cx="32.2" cy="142.7" r=".21"/>
<circle cx="32.2" cy="140.8" r=".21"/>
<circle cx="56.4" cy="142.7" r=".21"/>
<circle cx="56.4" cy="140.8" r=".21"/>
</g>
<text font-size="8.5" x="198.9" y="195.5">A</text>
<g font-size="8.1">
<text x="67.6" y="8.5">2</text>
<text x="207.3" y="8.5">1</text>
<text x="4" y="56.2">B</text>
<text x="270.7" y="56.2">B</text>
<text x="3.3" y="164.1">A</text>
<text x="270" y="164.1">A</text>
<text x="67.6" y="211.7">2</text>
<text x="207.3" y="211.7">1</text>
</g>
<g font-size="4.2">
<text x="106.6" y="21.6">7</text>
<text x="138.8" y="19.1">3</text>
<text x="27.6" y="24.1">A</text>
<text x="67" y="33.7">7.75</text>
<text x="104.8" y="31.6">4</text>
<text x="206.5" y="31.7">6</text>
<text x="100.2" y="46.9">10</text>
<text x="27.6" y="52.4">A</text>
<text x="115.3" y="50.3">SECTION A-A</text>
<text x="151.2" y="50.9">1</text>
<text x="169.5" y="52.6">SECTION F-F</text>
<text x="65.9" y="54.2">2</text>
<text x="24.7" y="67.2">8</text>
<text x="119.6" y="71.4">F</text>
<text x="133.5" y="81">ITEM</text>
<text x="155.5" y="83.1">PART NUMBER</text>
<text x="203.1" y="83.1">DESCRIPTION</text>
<text x="241.2" y="83.1">SPORT/QTY.</text>
<text x="63" y="87.6">11.28</text>
<text x="134" y="85.1">NO.</text>
<text x="136.8" y="91.4">1</text>
<text x="146.4" y="91.4">SPORT - MB</text>
<text x="204.3" y="91.4">MAIN BODY</text>
<text x="251.9" y="91.4">1</text>
<text x="136.8" y="98">2</text>
<text x="146.4" y="98">SPORT - LID</text>
<text x="213.3" y="98">LID</text>
<text x="251.9" y="98">1</text>
<text x="39.5" y="107.1">15.00</text>
<text x="76.3" y="107.7">7.50</text>
<text x="136.8" y="104.7">3</text>
<text x="146.4" y="104.7">SPORT - BP</text>
<text x="203.5" y="104.7">BACK PANEL</text>
<text x="251.9" y="104.7">1</text>
<text x="136.8" y="111.4">4</text>
<text x="146.4" y="111.4">SPORT - GASKET</text>
<text x="208.6" y="111.4">GASKET</text>
<text x="251.9" y="111.4">1</text>
<text x="119.6" y="118.7">F</text>
<text x="136.8" y="118.1">5</text>
<text x="146.4" y="118.1">SierraPacific-2-13BK50</text>
<text x="251.9" y="118.1">1</text>
<text x="136.8" y="124.8">6</text>
<text x="146.4" y="124.8">HINGE 1</text>
<text x="251.9" y="124.8">2</text>
<text x="136.8" y="131.5">7</text>
<text x="146.4" y="131.5">HINGE 1</text>
<text x="251.9" y="131.5">2</text>
<text x="67.1" y="139.5">7.44</text>
<text x="136.8" y="138.2">8</text>
<text x="146.4" y="138.2">HOOK RING</text>
<text x="251.9" y="138.2">4</text>
<text x="136.8" y="144.9">9</text>
<text x="146.4" y="144.9">HINGE ISOLATOR</text>
<text x="251.9" y="144.9">2</text>
<text x="135.6" y="151.6">10</text>
<text x="146.4" y="151.6">SierraPacific-41-09BK</text>
<text x="251.9" y="151.6">1</text>
</g>
<g font-size="3.4">
<text x="197.8" y="166">TITLE:</text>
<text x="198.7" y="188.1">SIZE</text>
<text x="207.5" y="188.1">DWG. NO.</text>
<text x="256.5" y="188.2">REV</text>
<text x="198.8" y="201.7">SCALE: 1:12</text>
<text x="217.7" y="201.8">WEIGHT:</text>
<text x="244.5" y="201.7">SHEET 1 OF 8</text>
</g>
<text font-size="2.8" x="217.2" y="191.3">VELOCKER - SPORT</text>
<text font-size="2.4" x="119.8" y="156.2">UNLESS OTHERWISE SPECIFIED:</text>
<g font-size="2.2">
<text x="119.5" y="161.8">DIMENSIONS ARE IN INCHES</text>
<text x="154.8" y="161.4">DRAWN</text>
<text x="175.4" y="156.6">NAME</text>
<text x="187.9" y="156.7">DATE</text>
<text x="119.5" y="164.4">TOLERANCES:</text>
<text x="119.5" y="167.1">FRACTIONAL</text>
<text x="154.9" y="166.3">CHECKED</text>
<text x="119.5" y="169.7">ANGULAR: MACH</text>
<text x="119.5" y="172.4">TWO PLACE DECIMAL</text>
<text x="142.5" y="169.7">BEND</text>
<text x="154.8" y="171">ENG APPR.</text>
<text x="119.5" y="175">THREE PLACE DECIMAL</text>
<text x="154.9" y="175.7">MFG APPR.</text>
<text x="154.9" y="180.4">Q.A.</text>
<text x="154.9" y="184.6">COMMENTS:</text>
</g>
<g font-size="2.1">
<text x="75.5" y="195.7">NEXT ASSY</text>
<text x="100.9" y="195.7">USED ON</text>
<text x="86.9" y="201.5">APPLICATION</text>
<text x="123.1" y="201.6">DO NOT SCALE DRAWING</text>
</g>
<g font-size="2">
<text x="31" y="182.6">PROPRIETARY AND CONFIDENTIAL</text>
<text x="119.2" y="180.6">INTERPRET GEOMETRIC</text>
<text x="119.2" y="183.1">TOLERANCING PER:</text>
<text x="29.2" y="186.4">THE INFORMATION CONTAINED IN THIS</text>
<text x="29.2" y="188.9">DRAWING IS THE SOLE PROPERTY OF</text>
<text x="29.2" y="191.4">N/A. ANY</text>
<text x="119.1" y="186.7">MATERIAL</text>
<text x="29.2" y="193.9">REPRODUCTION IN PART OR AS A WHOLE</text>
<text x="29.2" y="196.5">WITHOUT THE WRITTEN PERMISSION OF</text>
<text x="119.1" y="193.5">FINISH</text>
<text x="29.2" y="199">N/A IS</text>
<text x="29.2" y="201.5">PROHIBITED.</text>
</g>
</svg>
